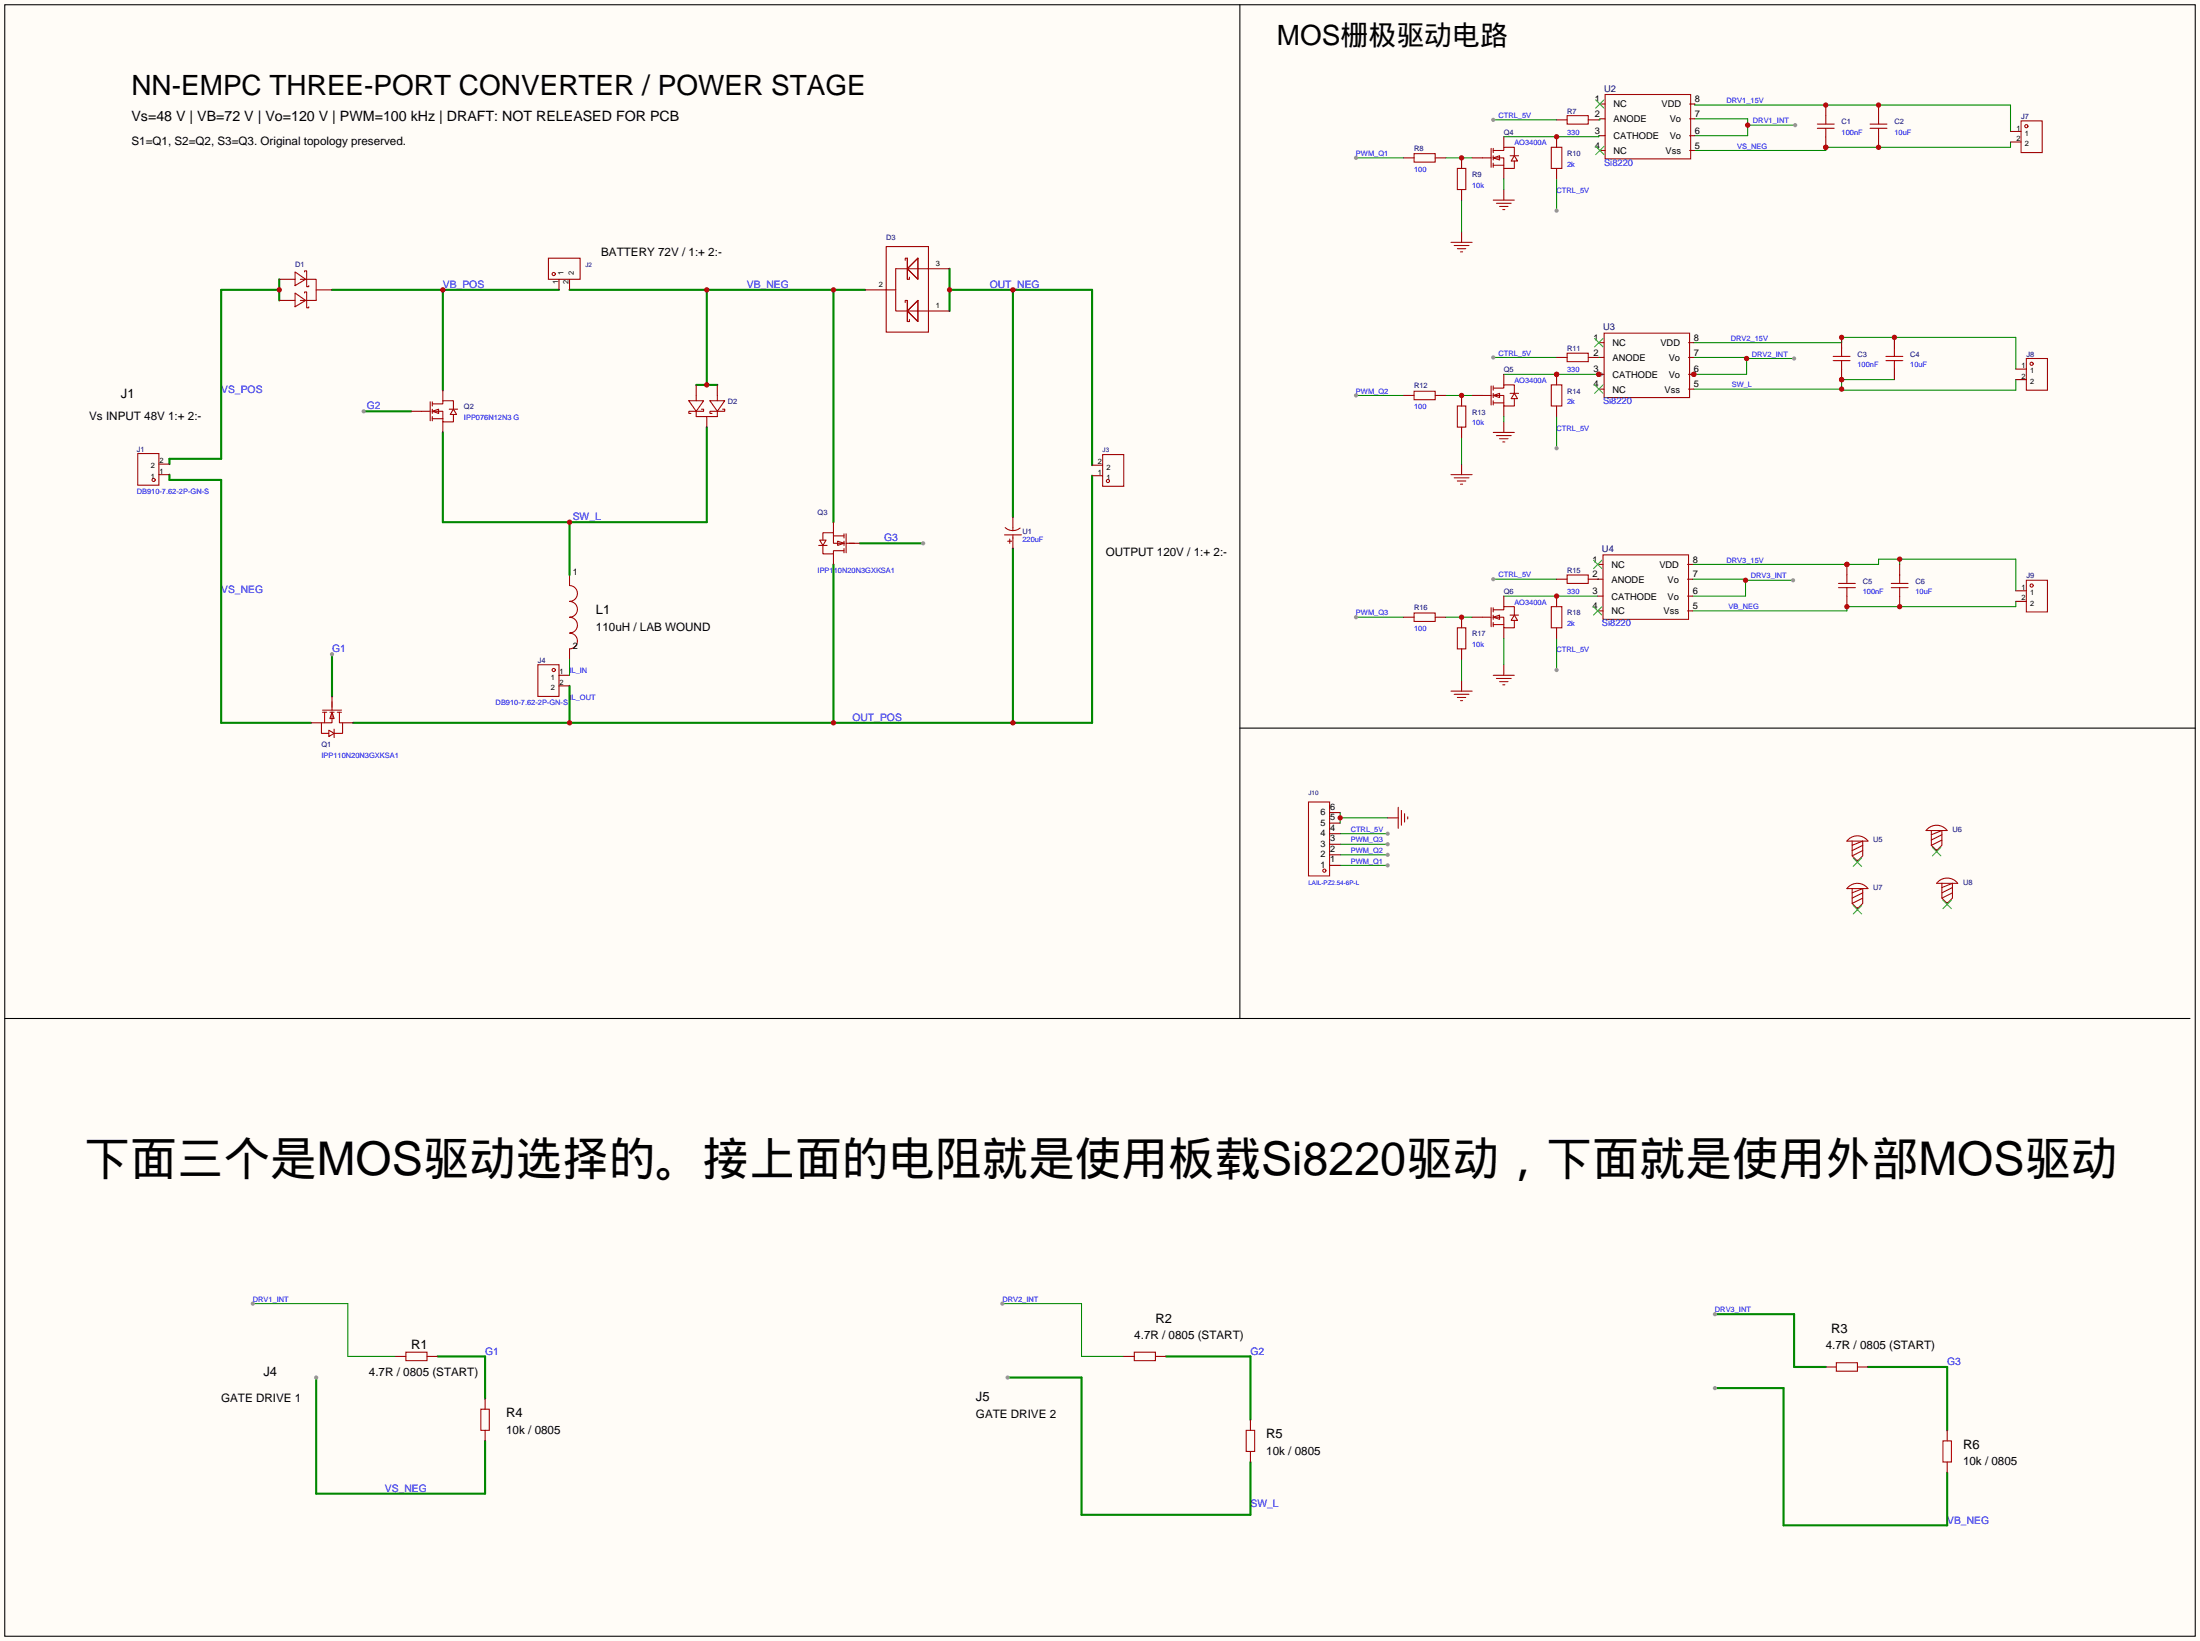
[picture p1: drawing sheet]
<svg xmlns="http://www.w3.org/2000/svg" width="529mm" height="395mm" viewBox="0 0 529 395" stroke-linecap="round" stroke-linejoin="round" font-family="sans-serif">
<path d="M0 0h529.3v394.7h-529.3z" fill="#fffcf7"/>
<path d="M137 140.8a1.9 1.9 0 0 1 1.9 1.9 1.9 1.9 0 0 1-1.9 2 1.91 1.91 0 0 1 1.9 1.9 1.91 1.91 0 0 1-1.9 1.9 1.9 1.9 0 0 1 1.9 1.9 1.9 1.9 0 0 1-1.9 1.9 1.9 1.9 0 0 1 1.9 1.9 1.9 1.9 0 0 1-1.9 1.9" fill="none" stroke="#a10000" stroke-width=".25"/>
<path d="M137 138.3v2.5M137 156.1v2.5" fill="none" stroke="#870000" stroke-width=".25"/>
<path d="M67.2 67.2v5.1M67.2 69.7h-14v40.7h-12.4v1.2" fill="none" stroke="#008700" stroke-width=".51"/>
<circle cx="67.2" cy="69.7" r=".63" fill="#c00"/>
<path d="M79.9 69.7h54.6M106.6 69.7v24.2" fill="none" stroke="#008700" stroke-width=".51"/>
<circle cx="106.6" cy="69.7" r=".63" fill="#c00"/>
<path d="M137 69.7h71.2M170.1 69.7v22.9M200.5 69.7v55.9M167.5 92.6h5.1" fill="none" stroke="#008700" stroke-width=".51"/>
<g fill="#c00">
<circle cx="200.5" cy="69.7" r=".63"/>
<circle cx="170.1" cy="69.7" r=".63"/>
<circle cx="170.1" cy="92.6" r=".63"/>
</g>
<path d="M228.5 69.7h34.3v42.2M228.5 64.6v10.2M243.7 69.7v54.6" fill="none" stroke="#008700" stroke-width=".51"/>
<g fill="#c00">
<circle cx="243.7" cy="69.7" r=".63"/>
<circle cx="228.5" cy="69.7" r=".63"/>
</g>
<path d="M262.8 114.4v59.5h-177.8M200.5 135.8v38.1M243.7 132v41.9M137 165v8.9" fill="none" stroke="#008700" stroke-width=".51"/>
<g fill="#c00">
<circle cx="243.7" cy="173.9" r=".63"/>
<circle cx="200.5" cy="173.9" r=".63"/>
<circle cx="137" cy="173.9" r=".63"/>
</g>
<path d="M170.1 102.7v22.9h-63.5v-21.6M137 125.6v12.7" fill="none" stroke="#008700" stroke-width=".51"/>
<circle cx="137" cy="125.6" r=".63" fill="#c00"/>
<path d="M40.8 114.2v1.2h12.4v58.5h21.6M79.9 157.4v10.1" fill="none" stroke="#008700" stroke-width=".51"/>
<circle cx="79.9" cy="157.4" r=".51" fill="#999"/>
<path d="M87.5 98.9h11.4" fill="none" stroke="#008700" stroke-width=".51"/>
<circle cx="87.5" cy="98.9" r=".51" fill="#999"/>
<path d="M206.9 130.7h15.2" fill="none" stroke="#008700" stroke-width=".51"/>
<circle cx="222.1" cy="130.7" r=".51" fill="#999"/>
<path d="M76.1 331.3v28h40.6v-12.7M105.3 326.3h11.4v10.1" fill="none" stroke="#008700" stroke-width=".51"/>
<circle cx="76.1" cy="331.3" r=".51" fill="#999"/>
<path d="M242.4 331.3h17.8v33.1h40.7v-12.7M280.5 326.3h20.4v15.2" fill="none" stroke="#008700" stroke-width=".51"/>
<circle cx="242.4" cy="331.3" r=".51" fill="#999"/>
<path d="M412.6 316.1h19.1v12.7h7.6" fill="none" stroke="#008700" stroke-width=".51"/>
<circle cx="412.6" cy="316.1" r=".51" fill="#999"/>
<path d="M412.6 333.9h16.5v33h39.4v-12.7M449.5 328.8h19v15.2" fill="none" stroke="#008700" stroke-width=".51"/>
<circle cx="412.6" cy="333.9" r=".51" fill="#999"/>
<path d="M1.1 1.1h527.1v392.5h-527.1zM1.1 245h525.8" fill="none" stroke="#000" stroke-width=".25"/>
<path d="M374.5 100.2v7.6" fill="none" stroke="#008700" stroke-width=".25"/>
<circle cx="374.5" cy="107.8" r=".51" fill="#999"/>
<path d="M374.5 43.1v7.6" fill="none" stroke="#008700" stroke-width=".25"/>
<circle cx="374.5" cy="50.7" r=".51" fill="#999"/>
<path d="M359.3 28.8h15.2" fill="none" stroke="#008700" stroke-width=".25"/>
<circle cx="359.3" cy="28.8" r=".51" fill="#999"/>
<path d="M359.3 86h15.2" fill="none" stroke="#008700" stroke-width=".25"/>
<circle cx="359.3" cy="86" r=".51" fill="#999"/>
<path d="M359.3 139.3h15.2" fill="none" stroke="#008700" stroke-width=".25"/>
<circle cx="359.3" cy="139.3" r=".51" fill="#999"/>
<path d="M374.5 153.5v7.7" fill="none" stroke="#008700" stroke-width=".25"/>
<circle cx="374.5" cy="161.2" r=".51" fill="#999"/>
<path d="M407.8 25v.3h75.9v6.3M407.5 82.4h35.6v-1.2h41.9v7.6M407.3 135.8h44.7v-1.3h33v7.6M457.1 134.5v1.3" fill="none" stroke="#008700" stroke-width=".25"/>
<g fill="#c00">
<circle cx="444.4" cy="135.8" r=".63"/>
<circle cx="457.1" cy="134.5" r=".63"/>
</g>
<path d="M407.3 139.3h12.7v4.1h-12.7M420 139.6h11.4" fill="none" stroke="#008700" stroke-width=".25"/>
<circle cx="420" cy="139.6" r=".63" fill="#c00"/>
<circle cx="431.4" cy="139.6" r=".51" fill="#999"/>
<path d="M407.5 86h12.7v4h-12.9M420.2 86.2h11.5" fill="none" stroke="#008700" stroke-width=".25"/>
<g fill="#c00">
<circle cx="420.2" cy="86.2" r=".63"/>
<circle cx="407.5" cy="90" r=".63"/>
</g>
<g fill="#999">
<circle cx="431.7" cy="86.2" r=".51"/>
<circle cx="407.3" cy="90" r=".51"/>
</g>
<path d="M407.8 28.6h12.7v4h-12.7M420.5 30.1h11.4" fill="none" stroke="#008700" stroke-width=".25"/>
<circle cx="420.5" cy="30.1" r=".63" fill="#c00"/>
<circle cx="431.9" cy="30.1" r=".51" fill="#999"/>
<path d="M407.5 93.6h35.6M455.8 91.3h-12.7v2.6h41.9v-2.6" fill="none" stroke="#008700" stroke-width=".25"/>
<g fill="#c00">
<circle cx="443.1" cy="93.6" r=".63"/>
<circle cx="443.1" cy="91.3" r=".63"/>
</g>
<path d="M361.8 90h23.4M485 144.7v1.2h-40.6v1h-37.1" fill="none" stroke="#008700" stroke-width=".25"/>
<g fill="#c00">
<circle cx="384.7" cy="90" r=".63"/>
<circle cx="374.5" cy="90" r=".63"/>
</g>
<circle cx="385.2" cy="90" r=".51" fill="#999"/>
<path d="M347.9 38h6.3M384.9 32.6h-.2v.3h-22.9M361.8 43.1v2.5M347.9 95.1h6.3M361.8 100.2v1.3M326.3 148.5h11.4M347.9 148.5h6.3M361.8 143.4h22.6M361.8 153.5v6.4" fill="none" stroke="#008700" stroke-width=".25"/>
<g fill="none" stroke="#a10000" stroke-width=".25">
<path d="M356.7 38h2.1M358.8 35.7v4.6M359.3 38l1.5-.5v1zM359.3 36.2h2.5v-.8h2.6v2.1M359.3 38h2.5v2.5h2.6v-1.8M359.3 35.7v1M359.3 37.5v1M359.3 39.2v1.1M359.3 39.8h2.5M363.3 37.5h2.1M364.4 37.5l.7 1.2h-1.5zM349.1 58.3h5.1"/>
<path d="M349.9 59.1h3.5M350.6 59.8h2.1M359.3 48.1h5.1M360 48.9h3.6M360.8 49.7h2M361.6 50.4h.5M351.4 60.6h.5M356.7 95.1h2.1M358.8 92.8v4.6M359.3 95.1l1.5-.5v1zM359.3 93.3h2.5v-.7h2.6v2M359.3 95.1h2.5v2.6h2.6v-1.8"/>
<path d="M359.3 96.9h2.5M359.3 92.8v1.1M359.3 94.6v1M359.3 96.4v1M363.3 94.6h2.1M364.4 94.6l.7 1.3h-1.5zM349.1 114.2h5.1M349.9 114.9h3.5M350.6 115.7h2.1M351.4 116.5h.5M359.3 104h5.1M360 104.8h3.6"/>
<path d="M360.8 105.5h2M361.6 106.3h.5M356.7 148.5h2.1M358.8 146.2v4.5M359.3 148.5l1.5-.5v1zM359.3 146.7h2.5v-.8h2.6v2.1M359.3 148.5h2.5v2.5h2.6v-1.8M359.3 146.2v1M359.3 148v1M359.3 149.7v1M359.3 150.2h2.5M363.3 148h2.1"/>
<path d="M364.4 148l.7 1.2h-1.5zM349.1 166.2h5.1M349.9 167h3.5M350.6 167.8h2.1M351.4 168.5h.5M359.3 162.4h5.1M360 163.2h3.6M360.8 164h2M361.6 164.7h.5"/>
</g>
<g fill="none" stroke="#870000" stroke-width=".25">
<path d="M354.2 38h2.5M361.8 32.9v2.5M351.7 55.8v2.5M361.8 40.5v2.6M361.8 45.6v2.5M354.2 95.1h2.5M361.8 90v2.6M361.8 97.7v2.5M351.7 111.6v2.6M361.8 101.5v2.5M354.2 148.5h2.5M361.8 143.4v2.5"/>
<path d="M361.8 151v2.5M361.8 159.9v2.5M351.7 163.7v2.5"/>
</g>
<circle cx="326.3" cy="148.5" r=".51" fill="#999"/>
<path d="M326.3 95.1h11.4" fill="none" stroke="#008700" stroke-width=".25"/>
<circle cx="326.3" cy="95.1" r=".51" fill="#999"/>
<path d="M326.3 38h11.4" fill="none" stroke="#008700" stroke-width=".25"/>
<circle cx="326.3" cy="38" r=".51" fill="#999"/>
<path d="M298.3 1.1v243.9" fill="none" stroke="#000" stroke-width=".25"/>
<path d="M351.7 48.1v7.7M351.7 105.3v6.3M351.7 158.6v5.1" fill="none" stroke="#008700" stroke-width=".25"/>
<path d="M455 141.4h4.1" fill="none" stroke="#a10000" stroke-width=".25"/>
<path d="M457.1 143.4v2.5" fill="none" stroke="#870000" stroke-width=".25"/>
<circle cx="457.1" cy="145.9" r=".63" fill="#c00"/>
<path d="M453.8 86.7h4M453.8 85.7h4M455.8 83.7v2M457.1 138.3v2M455 140.3h4.1M457.1 141.4v2" fill="none" stroke="#a10000" stroke-width=".25"/>
<path d="M455.8 81.2v2.5M455.8 88.8v2.5M457.1 135.8v2.5" fill="none" stroke="#870000" stroke-width=".25"/>
<circle cx="455.8" cy="81.2" r=".63" fill="#c00"/>
<path d="M450 30.9h4M450 29.8h4M452 27.8v2M455.8 86.7v2.1" fill="none" stroke="#a10000" stroke-width=".25"/>
<path d="M452 25.3v2.5M452 32.9v2.5" fill="none" stroke="#870000" stroke-width=".25"/>
<circle cx="452" cy="25.3" r=".63" fill="#c00"/>
<path d="M452 30.9v2" fill="none" stroke="#a10000" stroke-width=".25"/>
<path d="M483.7 34.2v1.2h-44.4v.8h-31.5" fill="none" stroke="#008700" stroke-width=".25"/>
<g fill="#c00">
<circle cx="439.3" cy="35.4" r=".63"/>
<circle cx="452" cy="35.4" r=".63"/>
</g>
<path d="M298.3 175.1h229.9" fill="none" stroke="#000" stroke-width=".25"/>
<path d="M322.5 205.6h11.4" fill="none" stroke="#008700" stroke-width=".25"/>
<circle cx="333.9" cy="205.6" r=".51" fill="#999"/>
<path d="M322.5 208.2h11.4" fill="none" stroke="#008700" stroke-width=".25"/>
<circle cx="333.9" cy="208.2" r=".51" fill="#999"/>
<path d="M322.5 203.1h11.4" fill="none" stroke="#008700" stroke-width=".25"/>
<circle cx="333.9" cy="203.1" r=".51" fill="#999"/>
<path d="M322.5 200.5h11.4" fill="none" stroke="#008700" stroke-width=".25"/>
<circle cx="333.9" cy="200.5" r=".51" fill="#999"/>
<path d="M322.5 195.5v2.5M322.5 196.7h11.4" fill="none" stroke="#008700" stroke-width=".25"/>
<circle cx="322.5" cy="196.7" r=".63" fill="#c00"/>
<path d="M60.8 313.6h22.9v12.7h11.4" fill="none" stroke="#008700" stroke-width=".25"/>
<circle cx="60.8" cy="313.6" r=".51" fill="#999"/>
<path d="M241.2 313.6h19v12.7h10.2" fill="none" stroke="#008700" stroke-width=".25"/>
<circle cx="241.2" cy="313.6" r=".51" fill="#999"/>
<path d="M439.3 30.9v2" fill="none" stroke="#a10000" stroke-width=".25"/>
<path d="M439.3 25.3v2.5" fill="none" stroke="#870000" stroke-width=".25"/>
<circle cx="439.3" cy="25.3" r=".63" fill="#c00"/>
<path d="M437.3 29.8h4M439.3 27.8v2" fill="none" stroke="#a10000" stroke-width=".25"/>
<path d="M439.3 32.9v2.5" fill="none" stroke="#870000" stroke-width=".25"/>
<circle cx="439.3" cy="35.4" r=".63" fill="#c00"/>
<path d="M437.3 30.9h4M443.1 86.7v2.1" fill="none" stroke="#a10000" stroke-width=".25"/>
<path d="M443.1 81.2v2.5" fill="none" stroke="#870000" stroke-width=".25"/>
<circle cx="443.1" cy="81.2" r=".63" fill="#c00"/>
<path d="M441.1 85.7h4M443.1 83.7v2" fill="none" stroke="#a10000" stroke-width=".25"/>
<path d="M443.1 88.8v2.5" fill="none" stroke="#870000" stroke-width=".25"/>
<circle cx="443.1" cy="91.3" r=".63" fill="#c00"/>
<path d="M441.1 86.7h4M444.4 141.4v2" fill="none" stroke="#a10000" stroke-width=".25"/>
<path d="M444.4 135.8v2.5" fill="none" stroke="#870000" stroke-width=".25"/>
<circle cx="444.4" cy="135.8" r=".63" fill="#c00"/>
<path d="M444.4 138.3v2M442.3 140.3h4.1" fill="none" stroke="#a10000" stroke-width=".25"/>
<path d="M444.4 143.4v2.5" fill="none" stroke="#870000" stroke-width=".25"/>
<circle cx="444.4" cy="145.9" r=".63" fill="#c00"/>
<g fill="none" stroke="#a10000" stroke-width=".25">
<path d="M386.2 22.7h20.6v15.5h-20.6zM213.2 59.3h10.2v20.6h-10.2zM71 70.5l2.5 1.8-2.5 1.5zM71 65.4l2.5 1.8-2.5 1.5zM72.3 67.2h3.8v5.1h-3.8M73.3 70.5v-.3h.5v3.8h.5v-.2M73.3 65.4v-.2h.5v3.8h.5v-.3M213.2 69.7h2.3M217.8 72.8v-.5h.5v5h.5v-.5M217.8 62.6v-.5h.5v5.1h.5v-.5M218.3 74.8l2.6-2.5v5zM218.3 62.1v5.1"/>
<path d="M218.3 72.3v5M220.9 62.1v5.1l-2.6-2.6zM223.4 64.6h-7.9v10.2h7.9M101.5 98.9h2M103.5 96.6v4.6M104 98.9l1.5-.5v1zM104 97.2h2.6v-.8h2.5v2M104 98.9h2.6v2.6h2.5v-1.8M104 96.6v1.1M104 98.4v1M108.1 98.4h2M109.1 98.4l.8 1.3h-1.6z"/>
<path d="M165.7 96.4h3.6l-1.8 2.5zM167.5 95.1v1.3M167.5 98.9v1.3h5.1v-1.3M168.8 98.4h.5v.5h-3.6v.5h.5M170.8 96.4h3.6l-1.8 2.5zM172.6 95.1v1.3M173.9 98.4h.5v.5h-3.6v.5h.5M386 80.1h20.5v15.5h-20.5zM104 100.7h2.6M104 100.2v1M197 131.2h2M197.2 129.9h1.6l-.8 1.3z"/>
<path d="M198 131.2v2h2.5v-.7h2.6M198 129.9v-1.8h2.5v2.6h2.6M200.5 128.9h2.6M201.5 130.2l1.6 .5-1.6 .5zM203.1 128.4v1M203.1 130.2v1M203.1 132v1M203.6 128.4v4.6M203.6 130.7h2M442.3 141.4h4.1M77.6 170.8h4.6M77.6 171.3h1"/>
<path d="M78.1 171.3v2.6M79.1 175.6l1.3 .8-1.3 .8zM79.4 171.3h1M79.9 171.3l.5 1.5h-1zM79.9 171.3v2.6h-2.6v2.5h1.8M79.9 168.8v2M80.4 175.4v2M81.2 171.3h1M81.7 171.3v2.6h.7v2.5h-2"/>
</g>
<g fill="none" stroke="#870000" stroke-width=".25">
<path d="M384.9 25h1.3M384.9 28.6h1.3M384.9 32.6h1.3M384.9 36.2h1.3M406.5 25h1.3M406.5 28.6h1.3M406.5 32.6h1.3M406.5 36.2h1.3M67.2 72.3h3.8M67.2 67.2h3.8M76.1 69.7h3.8M208.2 69.7h5"/>
<path d="M223.4 74.8h5.1M223.4 64.6h5.1M98.9 98.9h2.6M106.6 93.9v2.5M167.5 92.6v2.5M172.6 92.6v2.5M384.7 82.4h1.3M384.7 86h1.3M384.7 90h1.3M106.6 101.5v2.5M170.1 100.2v2.5M200.5 125.6v2.5"/>
<path d="M200.5 133.2v2.6M204.3 130.7h2.6M74.8 173.9h2.5M79.9 167.5v2.6M82.4 173.9h2.6"/>
</g>
<path d="M383.9 24l2.1 2M383.9 35.2l2.1 2M386 24l-2.1 2M386 35.2l-2.1 2M383.7 81.4l2 2M385.7 81.4l-2 2" fill="none" stroke="#3c3" stroke-width=".25"/>
<circle cx="384.7" cy="90" r=".63" fill="#c00"/>
<path d="M384.7 93.6h1.3M406.3 93.6h1.2M406.3 90h1.2" fill="none" stroke="#870000" stroke-width=".25"/>
<path d="M383.7 92.6l2 2M385.7 92.6l-2 2" fill="none" stroke="#3c3" stroke-width=".25"/>
<circle cx="407.5" cy="90" r=".63" fill="#c00"/>
<g fill="none" stroke="#870000" stroke-width=".25">
<path d="M337.7 38h2.5M345.3 38h2.6M351.7 38v2.5M374.5 28.8h2.6M382.1 28.8h2.6M337.7 95.1h2.5M345.3 95.1h2.6M374.5 86h2.6M382.1 86h2.6M406.3 86h1.2M406.3 82.4h1.2M243.7 124.3v2.6"/>
<path d="M243.7 129.4v2.6M374.5 139.3h2.6M382.1 139.3h3.6M384.4 135.8h1.3M406 135.8h1.3M406 139.3h1.3M337.7 148.5h2.5M345.3 148.5h2.6M384.4 143.4h1.3M384.4 146.9h1.3M406 143.4h1.3M406 146.9h1.3"/>
<path d="M116.7 336.4v2.6M116.7 344v2.6M300.9 341.5v2.5M300.9 349.1v2.6M468.5 344v2.6M468.5 351.7v2.5"/>
</g>
<g fill="none" stroke="#a10000" stroke-width=".25">
<path d="M340.2 37h5.1v2h-5.1zM377.1 27.8h5v2h-5zM340.2 94.1h5.1v2h-5.1zM377.1 85h5v2h-5zM241.7 128.7h4M241.9 126.9a2.74 2.74 0 0 0 3.5 .1M242.4 130.2h1.1M243 129.7v1M243.7 126.9v.7M243.7 128.7v.7M377.1 138.3h5v2h-5zM385.7 133.5h20.6v15.5h-20.6z"/>
<path d="M340.2 147.4h5.1v2.1h-5.1zM115.7 339h2v5h-2zM299.8 344h2.1v5.1h-2.1zM467.5 346.6h2v5.1h-2z"/>
</g>
<path d="M383.4 134.7l2 2.1M385.4 134.7l-2 2.1M383.4 145.9l2 2.1M385.4 145.9l-2 2.1" fill="none" stroke="#3c3" stroke-width=".25"/>
<path d="M384.9 28.6v.2h-.2M384.7 86h.1M384.4 139.3h.3" fill="none" stroke="#008700" stroke-width=".25"/>
<circle cx="351.7" cy="38" r=".63" fill="#c00"/>
<path d="M351.7 45.6v2.5M351.7 95.1v2.6" fill="none" stroke="#870000" stroke-width=".25"/>
<path d="M350.6 40.5h2.1v5.1h-2.1z" fill="none" stroke="#a10000" stroke-width=".25"/>
<circle cx="351.7" cy="95.1" r=".63" fill="#c00"/>
<path d="M351.7 102.7v2.6M351.7 148.5v2.5" fill="none" stroke="#870000" stroke-width=".25"/>
<path d="M350.6 97.7h2.1v5h-2.1z" fill="none" stroke="#a10000" stroke-width=".25"/>
<circle cx="351.7" cy="148.5" r=".63" fill="#c00"/>
<path d="M374.5 32.9v2.5M351.7 156.1v2.5M95.1 326.3h2.6M102.7 326.3h2.6M270.4 326.3h2.5M278 326.3h2.5M439.3 328.8h2.5M446.9 328.8h2.6" fill="none" stroke="#870000" stroke-width=".25"/>
<path d="M373.3 35.4h2.5v5.1h-2.5zM350.6 151h2.1v5.1h-2.1zM97.7 325.2h5v2.1h-5zM272.9 325.2h5.1v2.1h-5.1zM441.8 327.8h5.1v2h-5.1z" fill="none" stroke="#a10000" stroke-width=".25"/>
<circle cx="374.5" cy="32.9" r=".63" fill="#c00"/>
<path d="M374.5 40.5v2.6M374.5 90v2.6" fill="none" stroke="#870000" stroke-width=".25"/>
<path d="M373.3 92.6h2.5v5.1h-2.5z" fill="none" stroke="#a10000" stroke-width=".25"/>
<circle cx="374.5" cy="90" r=".63" fill="#c00"/>
<path d="M374.5 97.7v2.5M374.5 143.4v2.5" fill="none" stroke="#870000" stroke-width=".25"/>
<path d="M373.3 145.9h2.5v5.1h-2.5z" fill="none" stroke="#a10000" stroke-width=".25"/>
<circle cx="374.5" cy="143.4" r=".63" fill="#c00"/>
<g fill="none" stroke="#870000" stroke-width=".25">
<path d="M483.7 31.6h2.6M483.7 34.2h2.6M134.5 67.2v2.5M137 67.2v2.5M485 88.8h2.6M485 91.3h2.6M38.2 114.2h2.6M38.2 111.6h2.6M262.8 114.4h2.5M262.8 111.9h2.5M374.5 151v2.5M485 142.1h2.6"/>
<path d="M485 144.7h2.6M134.5 162.4h2.5M134.5 165h2.5M319.9 198h2.6M319.9 195.5h2.6M333.9 196.7h2.5M319.9 208.2h2.6M319.9 205.6h2.6M319.9 203.1h2.6M319.9 200.5h2.6M446.9 206.9v.5M446.9 218.3v.5"/>
<path d="M466 204.3v.6M468.5 217v.6"/>
</g>
<g fill="none" stroke="#a10000" stroke-width=".25">
<path d="M486.3 29.1h5.1v7.6h-5.1zM132 62.1h7.6v5.1h-7.6zM487.6 86.2h5v7.7h-5zM33.1 109.1h5.1v7.6h-5.1zM265.3 109.3h5.1v7.7h-5.1zM487.6 139.6h5v7.6h-5zM129.4 159.9h5.1v7.6h-5.1zM314.8 192.9h5.1v17.8h-5.1zM336.4 194.2v5.1M337.2 194.9v3.6M337.9 195.7v2M338.7 196.5v.5"/>
<path d="M463.9 199.3a3.2 3.2 0 0 1 4.6 .5h-5.1zM464.7 199.8v3.5l1.3 1.3 1.2-1.3v-3.5l-2.5 1M444.8 201.8a3.2 3.2 0 0 1 4.7 .5h-5.1zM444.8 213.3a3.2 3.2 0 0 1 4.7 .4h-5.1zM445.6 202.3v3.6l1.3 1.2 1.3-1.2v-3.6l-2.6 1M445.6 213.7v3.6l1.3 1.3 1.3-1.3v-3.6l-2.6 1.1M448.2 203.3l-2.6 1.3M448.2 204.6l-2.6 1.3M448.2 214.8l-2.6 1.2M448.2 216l-2.6 1.3M466.4 212a3.2 3.2 0 0 1 4.6 .5h-5zM467.2 212.5v3.5l1.3 1.3 1.3-1.3v-3.5l-2.6 1"/>
<path d="M467.2 200.8l-2.5 1.3M467.2 202.1l-2.5 1.2M469.8 213.5l-2.6 1.3M469.8 214.8l-2.6 1.2"/>
<circle cx="487.6" cy="30.4" r=".38"/>
<circle cx="133.2" cy="65.9" r=".38"/>
<circle cx="488.8" cy="87.5" r=".38"/>
<circle cx="37" cy="115.4" r=".38"/>
<circle cx="266.6" cy="115.7" r=".38"/>
<circle cx="488.8" cy="140.8" r=".38"/>
<circle cx="133.2" cy="161.2" r=".38"/>
<circle cx="318.6" cy="209.4" r=".38"/>
</g>
<path d="M445.9 206.4l2 2M445.9 217.8l2 2M447.9 206.4l-2 2M447.9 217.8l-2 2M464.9 203.8l2.1 2.1M467 203.8l-2.1 2.1M467.5 216.5l2 2.1M469.5 216.5l-2 2.1" fill="none" stroke="#3c3" stroke-width=".25"/>
<path d="M137 158.6v3.8" fill="none" stroke="#008700" stroke-width=".25"/>
<text font-size="11.2" x="20.2" y="282.6">下面三个是MOS驱动选择的。接上面的电阻就是使用板载Si8220驱动，下面就是使用外部MOS驱动</text>
<g font-size="6.7">
<text x="307.2" y="10.9">MOS栅极驱动电路</text>
<text x="31.6" y="22.8">NN-EMPC THREE-PORT CONVERTER / POWER STAGE</text>
</g>
<text font-size="3.4" x="31.6" y="29.1">Vs=48 V | VB=72 V | Vo=120 V | PWM=100 kHz | DRAFT: NOT RELEASED FOR PCB</text>
<g font-size="3.1">
<text x="29.1" y="95.7">J1</text>
<text x="143.4" y="147.8">L1</text>
<text x="278" y="318.2">R2</text>
<text x="440.6" y="320.7">R3</text>
<text x="98.9" y="324.5">R1</text>
<text x="63.4" y="330.9">J4</text>
<text x="121.8" y="340.8">R4</text>
<text x="234.8" y="337">J5</text>
<text x="304.7" y="345.9">R5</text>
<text x="472.3" y="348.4">R6</text>
</g>
<g font-size="2.8">
<text x="31.6" y="35">S1=Q1, S2=Q2, S3=Q3. Original topology preserved.</text>
<text x="144.7" y="61.7">BATTERY 72V / 1:+ 2:-</text>
<text x="21.5" y="101">Vs INPUT 48V 1:+ 2:-</text>
<text x="266.1" y="133.8">OUTPUT 120V / 1:+ 2:-</text>
<text x="143.4" y="151.8">110uH / LAB WOUND</text>
<text x="272.9" y="322">4.7R / 0805 (START)</text>
<text x="439.3" y="324.5">4.7R / 0805 (START)</text>
<text x="88.8" y="330.9">4.7R / 0805 (START)</text>
<text x="53.2" y="337.2">GATE DRIVE 1</text>
<text x="234.8" y="341.1">GATE DRIVE 2</text>
<text x="121.8" y="344.9">10k / 0805</text>
<text x="304.7" y="349.9">10k / 0805</text>
<text x="472.3" y="352.5">10k / 0805</text>
</g>
<g font-size="2.5" fill="#00f">
<text x="106.6" y="69.3">VB_POS</text>
<text x="179.7" y="69.3">VB_NEG</text>
<text x="238.1" y="69.3">OUT_NEG</text>
<text x="53.2" y="94.4">VS_POS</text>
<text x="88.3" y="98.5">G2</text>
<text x="137.8" y="125.2">SW_L</text>
<text x="212.7" y="130.2">G3</text>
<text x="53.2" y="142.7">VS_NEG</text>
<text x="79.9" y="156.9">G1</text>
<text x="205.1" y="173.4">OUT_POS</text>
<text x="116.7" y="325.8">G1</text>
<text x="300.9" y="325.8">G2</text>
<text x="468.5" y="328.4">G3</text>
<text x="92.6" y="358.8">VS_NEG</text>
<text x="300.9" y="362.4">SW_L</text>
<text x="468.5" y="366.5">VB_NEG</text>
</g>
<g font-size="2.2" fill="#000080">
<text x="386" y="22">U2</text>
<text x="385.7" y="79.4">U3</text>
<text x="385.4" y="132.8">U4</text>
</g>
<g font-size="2.2">
<text x="383.7" y="24.6">1</text>
<text x="383.7" y="28.1">2</text>
<text x="388.2" y="25.8">NC</text>
<text x="388.2" y="29.4">ANODE</text>
<text x="399.8" y="25.8">VDD</text>
<text x="401.8" y="29.4">Vo</text>
<text x="407.8" y="28.1">7</text>
<text x="407.8" y="24.6">8</text>
<text x="383.7" y="32.2">3</text>
<text x="383.7" y="35.7">4</text>
<text x="388.2" y="33.5">CATHODE</text>
<text x="401.8" y="33.5">Vo</text>
<text x="407.8" y="35.7">5</text>
<text x="407.8" y="32.2">6</text>
<text x="388.2" y="37">NC</text>
<text x="400.8" y="37">Vss</text>
<text x="383.4" y="82">1</text>
<text x="388" y="83.2">NC</text>
<text x="399.5" y="83.2">VDD</text>
<text x="407.5" y="82">8</text>
<text x="383.4" y="85.5">2</text>
<text x="383.4" y="89.6">3</text>
<text x="388" y="86.8">ANODE</text>
<text x="401.5" y="86.8">Vo</text>
<text x="407.5" y="89.6">6</text>
<text x="407.5" y="85.5">7</text>
<text x="383.4" y="93.2">4</text>
<text x="388" y="90.9">CATHODE</text>
<text x="388" y="94.4">NC</text>
<text x="400.5" y="94.4">Vss</text>
<text x="401.5" y="90.9">Vo</text>
<text x="407.5" y="93.2">5</text>
<text x="383.2" y="135.3">1</text>
<text x="387.7" y="136.6">NC</text>
<text x="399.3" y="136.6">VDD</text>
<text x="407.3" y="135.3">8</text>
<text x="137.8" y="138.4">1</text>
<text x="383.2" y="138.9">2</text>
<text x="383.2" y="142.9">3</text>
<text x="387.7" y="140.1">ANODE</text>
<text x="401.2" y="140.1">Vo</text>
<text x="407.3" y="142.9">6</text>
<text x="407.3" y="138.9">7</text>
<text x="383.2" y="146.5">4</text>
<text x="387.7" y="144.2">CATHODE</text>
<text x="387.7" y="147.8">NC</text>
<text x="400.3" y="147.8">Vss</text>
<text x="401.2" y="144.2">Vo</text>
<text x="407.3" y="146.5">5</text>
<text x="137.8" y="156.1">2</text>
<text x="317.8" y="196">6</text>
<text x="320" y="197.3">5</text>
<text x="320" y="194.8">6</text>
<text x="317.8" y="203.6">3</text>
<text x="317.8" y="201.1">4</text>
<text x="317.8" y="198.6">5</text>
<text x="320" y="202.4">3</text>
<text x="320" y="199.8">4</text>
<text x="317.8" y="208.7">1</text>
<text x="317.8" y="206.2">2</text>
<text x="320" y="207.5">1</text>
<text x="320" y="204.9">2</text>
</g>
<g font-size="2.2" fill="#00f">
<text x="386" y="39.8">Si8220</text>
<text x="385.7" y="97.2">Si8220</text>
<text x="385.4" y="150.6">Si8220</text>
</g>
<g font-size="1.8" fill="#00f">
<text x="360.6" y="28.4">CTRL_5V</text>
<text x="415.4" y="24.8">DRV1_15V</text>
<text x="421.8" y="29.7">DRV1_INT</text>
<text x="364.4" y="35">AO3400A</text>
<text x="377.1" y="32.4">330</text>
<text x="418" y="35.7">VS_NEG</text>
<text x="443.1" y="32.4">100nF</text>
<text x="455.8" y="32.4">10uF</text>
<text x="326.3" y="37.5">PWM_Q1</text>
<text x="340.2" y="41.3">100</text>
<text x="377.1" y="40.1">2k</text>
<text x="354.2" y="45.1">10k</text>
<text x="374.5" y="46.4">CTRL_5V</text>
<text x="416.4" y="82">DRV2_15V</text>
<text x="360.6" y="85.5">CTRL_5V</text>
<text x="377.1" y="89.6">330</text>
<text x="421.5" y="85.8">DRV2_INT</text>
<text x="446.9" y="88.3">100nF</text>
<text x="459.6" y="88.3">10uF</text>
<text x="326.3" y="94.7">PWM_Q2</text>
<text x="364.4" y="92.1">AO3400A</text>
<text x="416.7" y="93.2">SW_L</text>
<text x="111.6" y="101">IPP076N12N3 G</text>
<text x="340.2" y="98.5">100</text>
<text x="377.1" y="97.2">2k</text>
<text x="354.2" y="102.3">10k</text>
<text x="374.5" y="103.6">CTRL_5V</text>
<text x="32.9" y="118.8">DB910-7.62-2P-GN-S</text>
<text x="246" y="130.5">220uF</text>
<text x="196.7" y="137.9">IPP110N20N3GXKSA1</text>
<text x="415.4" y="135.3">DRV3_15V</text>
<text x="360.6" y="138.9">CTRL_5V</text>
<text x="377.1" y="142.9">330</text>
<text x="421.3" y="139.1">DRV3_INT</text>
<text x="448.2" y="142.9">100nF</text>
<text x="460.9" y="142.9">10uF</text>
<text x="326.3" y="148">PWM_Q3</text>
<text x="364.4" y="145.5">AO3400A</text>
<text x="415.9" y="146.5">VB_NEG</text>
<text x="340.2" y="151.8">100</text>
<text x="354.2" y="155.6">10k</text>
<text x="377.1" y="150.6">2k</text>
<text x="137" y="162">IL_IN</text>
<text x="374.5" y="156.9">CTRL_5V</text>
<text x="119.3" y="169.6">DB910-7.62-2P-GN-S</text>
<text x="137" y="168.3">IL_OUT</text>
<text x="77.3" y="182.3">IPP110N20N3GXKSA1</text>
<text x="325" y="202.6">PWM_Q3</text>
<text x="325" y="200.1">CTRL_5V</text>
<text x="325" y="205.2">PWM_Q2</text>
<text x="325" y="207.7">PWM_Q1</text>
<text x="60.8" y="313.1">DRV1_INT</text>
<text x="241.2" y="313.1">DRV2_INT</text>
<text x="412.6" y="315.7">DRV3_INT</text>
</g>
<g font-size="1.8" fill="#000080">
<text x="377.1" y="27.4">R7</text>
<text x="443.1" y="29.9">C1</text>
<text x="455.8" y="29.9">C2</text>
<text x="486.3" y="28.6">J7</text>
<text x="361.8" y="32.4">Q4</text>
<text x="340.2" y="36.3">R8</text>
<text x="377.1" y="37.5">R10</text>
<text x="354.2" y="42.6">R9</text>
<text x="213.2" y="57.8">D3</text>
<text x="71" y="64.2">D1</text>
<text x="361.8" y="89.6">Q5</text>
<text x="377.1" y="84.5">R11</text>
<text x="446.9" y="85.8">C3</text>
<text x="459.6" y="85.8">C4</text>
<text x="487.6" y="85.8">J8</text>
<text x="340.2" y="93.4">R12</text>
<text x="377.1" y="94.7">R14</text>
<text x="111.6" y="98.5">Q2</text>
<text x="175.1" y="97.2">D2</text>
<text x="354.2" y="99.8">R13</text>
<text x="32.9" y="108.6">J1</text>
<text x="196.7" y="123.9">Q3</text>
<text x="246" y="128.5">U1</text>
<text x="377.1" y="137.9">R15</text>
<text x="361.8" y="142.9">Q6</text>
<text x="448.2" y="140.4">C5</text>
<text x="460.9" y="140.4">C6</text>
<text x="487.6" y="139.1">J9</text>
<text x="340.2" y="146.7">R16</text>
<text x="377.1" y="148">R18</text>
<text x="354.2" y="153.1">R17</text>
<text x="129.4" y="159.4">J4</text>
<text x="77.3" y="179.8">Q1</text>
<text x="450.7" y="202.6">U5</text>
<text x="469.8" y="200.1">U6</text>
<text x="450.7" y="214.1">U7</text>
<text x="472.3" y="212.8">U8</text>
</g>
<g font-size="1.8">
<text x="485.2" y="31.4">1</text>
<text x="485.2" y="33.9">2</text>
<text x="487.2" y="32.7">1</text>
<text x="487.2" y="35.2">2</text>
<text x="225.1" y="63.9">3</text>
<text x="134.3" y="68.3" transform="rotate(-90 134.3 68.3)">1</text>
<text x="135.5" y="66.2" transform="rotate(-90 135.5 66.2)">1</text>
<text x="136.8" y="68.3" transform="rotate(-90 136.8 68.3)">2</text>
<text x="138.1" y="66.2" transform="rotate(-90 138.1 66.2)">2</text>
<text x="211.5" y="69">2</text>
<text x="225.1" y="74.1">1</text>
<text x="486.4" y="88.6">1</text>
<text x="488.5" y="89.8">1</text>
<text x="486.4" y="91.1">2</text>
<text x="488.5" y="92.4">2</text>
<text x="36.3" y="112.7">2</text>
<text x="38.4" y="114">1</text>
<text x="38.4" y="111.4">2</text>
<text x="264.2" y="111.7">2</text>
<text x="266.2" y="112.9">2</text>
<text x="36.3" y="115.2">1</text>
<text x="264.2" y="114.2">1</text>
<text x="266.2" y="115.5">1</text>
<text x="486.4" y="141.9">1</text>
<text x="488.5" y="143.2">1</text>
<text x="486.4" y="144.4">2</text>
<text x="488.5" y="145.7">2</text>
<text x="132.6" y="163.5">1</text>
<text x="132.6" y="166">2</text>
<text x="134.6" y="162.2">1</text>
<text x="134.6" y="164.8">2</text>
</g>
<g font-size="1.5" fill="#000080">
<text x="140.8" y="64.2">J2</text>
<text x="265.3" y="108.6">J3</text>
<text x="314.8" y="191.2">J10</text>
</g>
<text font-size="1.5" fill="#00f" x="314.8" y="212.8">LAIL-PZ2.54-6P-L</text>
</svg>
